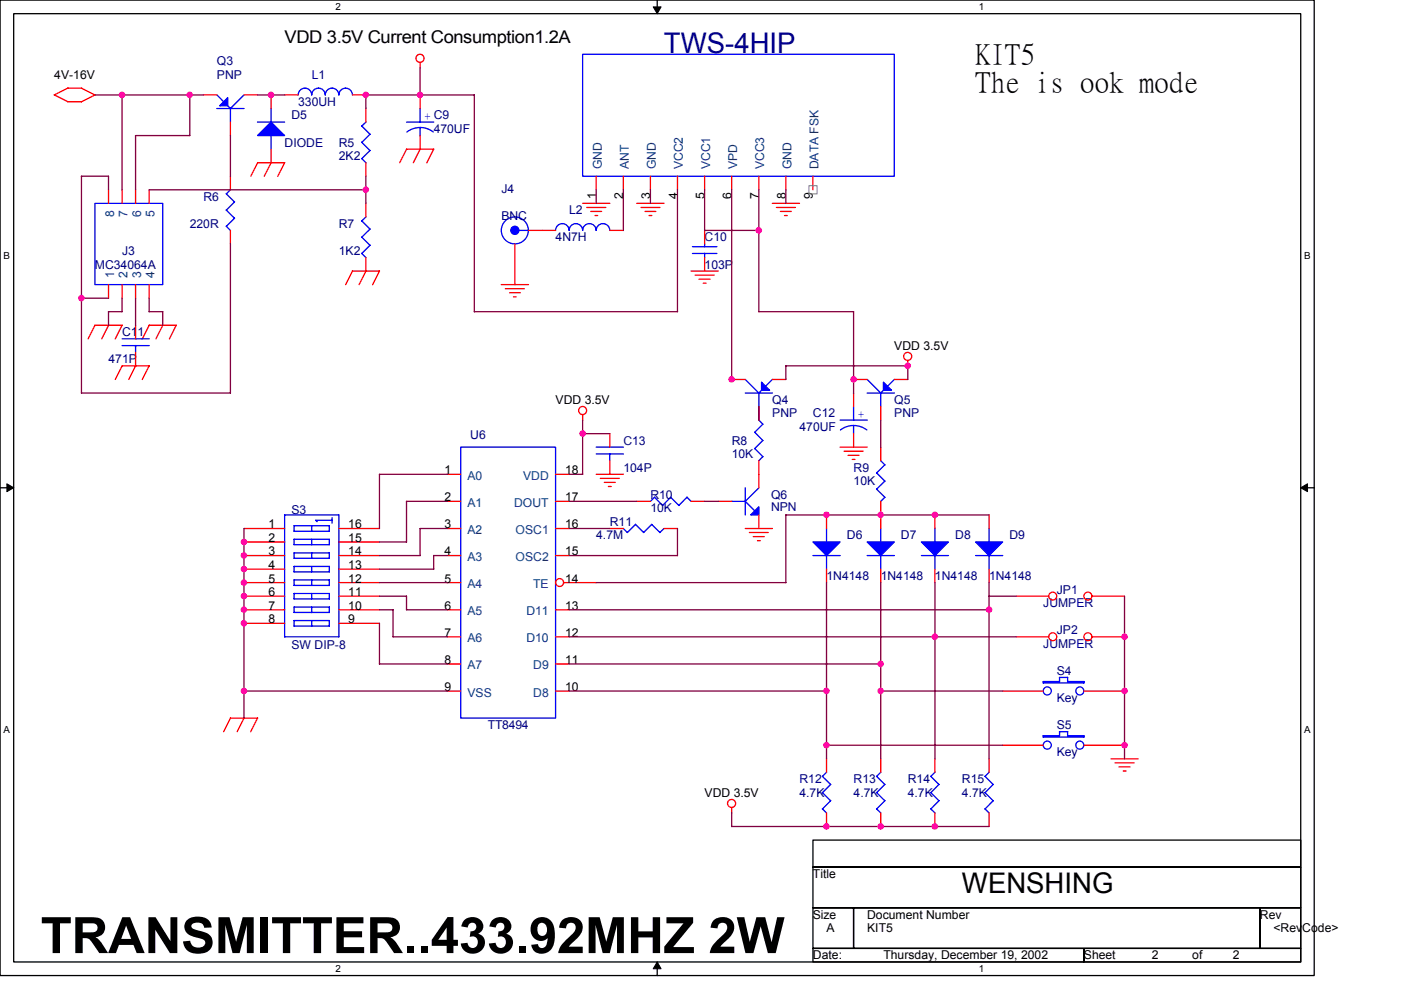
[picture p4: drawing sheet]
<svg xmlns="http://www.w3.org/2000/svg" width="297mm" height="210mm" viewBox="0 0 297 210" stroke-linecap="round" stroke-linejoin="round" font-family="sans-serif">
<path d="M0 0h278.6v206.8h-278.6zM2.9 2.9h272.9v201.1h-272.9z" fill="none" stroke="#000" stroke-width=".28"/>
<g fill="#fff">
<path d="M71.1 .3h1.2v2.3h-1.2z"/>
<path d="M71.1 204.3h1.2v2.3h-1.2z"/>
</g>
<path d="M139.3 0v2.9M139.3 204v2.8" fill="none" stroke="#000" stroke-width=".28"/>
<g fill="#000" stroke="#000" stroke-width=".21">
<path d="M138.5 1.5h1.7l-.9 1.4z" fill-rule="evenodd"/>
<path d="M139.3 204l.9 1.4h-1.7z" fill-rule="evenodd"/>
</g>
<g fill="#fff">
<path d="M207.6 .3h1.1v2.3h-1.1z"/>
<path d="M207.6 204.3h1.1v2.3h-1.1z"/>
<path d="M.7 53.1h1.4v2.4h-1.4z"/>
<path d="M276.5 53.1h1.4v2.4h-1.4z"/>
<path d="M.7 153.7h1.4v2.3h-1.4z"/>
<path d="M276.5 153.7h1.4v2.3h-1.4z"/>
</g>
<path d="M0 103.4h2.9M275.8 103.4h2.9M172.4 178.1h103.4v5.8h-103.4zM172.4 183.9h103.4v8.6h-103.4zM172.4 192.5h8.6v8.6h-8.6zM181 192.5h86.1v8.6h-86.1zM267.1 192.5h8.7v8.6h-8.7zM172.4 201.1h57.4v2.9h-57.4zM229.8 201.1h46v2.9h-46z" fill="none" stroke="#000" stroke-width=".28"/>
<g fill="#000" stroke="#000" stroke-width=".21">
<path d="M1.5 102.6l1.4 .8-1.4 .8z" fill-rule="evenodd"/>
<path d="M275.8 103.4l1.4-.8v1.6z" fill-rule="evenodd"/>
</g>
<g fill="none" stroke="#f00" stroke-width=".28">
<path d="M14.4 18.7h2.9l2.9 1.5-2.9 1.4M14.4 18.7l-2.9 1.4M89.1 13.3v1.1M11.5 20.1l2.9 1.5M14.4 21.6h2.9M43.1 20.1h2.9M48.9 25.9v2.8M48.9 37.4v2.8M51.7 20.1h2.9M54.6 34.5h5.8l-1.5 2.9M54.6 34.5l-1.4 2.9M57.5 20.1v2.9"/>
<path d="M57.5 31.6v2.9M57.5 34.5l-1.5 2.9M60.3 20.1h2.9M74.7 20.1h2.9M77.6 23v2.9M77.6 34.5v2.9M86.2 31.6h5.8l-1.5 2.9M86.2 31.6l-1.4 2.9M89.1 20.1v2.9M89.1 28.7v2.9M89.1 31.6l-1.5 2.9M126.4 37.4v2.8"/>
<path d="M132.2 37.4v2.8M137.9 37.4v2.8M143.6 37.4v2.8M149.4 37.4v2.8M155.1 37.4v2.8M160.9 37.4v2.8M166.6 37.4v2.8M172.4 37.4v2.8M23 40.2v2.9M25.9 40.2v2.9M28.7 40.2v2.9M31.6 40.2v2.9"/>
<path d="M48.9 48.9v2.8M77.6 54.6v2.8l-1.5 2.9M77.6 43.1v2.9M109.2 51.7v8.6M112.1 48.9h5.7M123.5 43.1h5.8M124.4 44h4M125.2 44.8h2.4M126.1 45.7h.6M129.3 48.9h2.9M135 43.1h5.8M135.9 44h4"/>
<path d="M136.7 44.8h2.3M137.6 45.7h.6M146.5 57.5h5.8M147.4 58.3h4M148.2 59.2h2.3M149.4 48.9v2.8M149.4 54.6v2.9M163.7 43.1h5.8M164.6 44h4.1M165.5 44.8h2.3M166.3 45.7h.6M23 60.3v2.9"/>
<path d="M23 68.9l-1.4 2.9M25.9 69l-1.5 2.9M25.9 77.6h5.7l-1.4 2.9M25.9 60.3v2.9M25.9 69l-5.7-.1-1.5 2.9M25.9 77.6l-1.5 2.9M28.7 60.3v2.9M28.7 69v2.8M28.7 74.7v2.9M28.8 77.6l-1.5 2.9M30.2 71.8l1.4-2.8h5.8l-1.5 2.9M31.6 60.3v2.9"/>
<path d="M34.5 68.9l-1.4 2.9M73.3 60.3l1.4-2.9 5.8 .1-1.5 2.9M106.3 60.3h5.8M107.1 61.2h4.1M108 62.1h2.3M108.9 62.9h.6M149.1 60h.6M192.5 76.4v1.2M123.5 87.9v1.2M129.3 91.9v2.9M129.3 97.7v2.9M155.1 80.5h2.9"/>
<path d="M160.9 86.2v2.9M160.9 97.7v5.7M163.7 80.5h2.9M178.1 94.8h5.8M179 95.7h4M179.8 96.5h2.3M180.7 97.4h.6M181 80.5h2.9M181 83.3v2.9M181 91.9v2.9M186.7 86.2v2.9M186.7 94.8v2.9"/>
<path d="M189.6 80.5h2.9M51.7 112.1h8.6M51.7 114.9h8.6M51.7 117.8h8.6M71.8 112.1h8.7M71.8 114.9h8.7M71.8 117.8h8.7M94.8 100.6h2.9M94.8 112.1h2.9M94.8 106.3h2.9M94.8 117.8h2.9M117.8 100.6h2.9"/>
<path d="M117.8 112.1h2.9M117.8 106.3h2.9M117.8 117.8h2.9M126.4 100.6h5.8M127.3 101.4h4M128.1 102.3h2.3M129 103.1h.6M129.3 112.1h2.9M135 106.3h2.9M140.8 112.1h2.8M146.5 106.3h2.9M152.3 106.3h2.8"/>
<path d="M158 112.1h5.8M158.9 112.9h4M159.7 113.8h2.3M160.6 114.6h.6M160.9 109.2v2.9M175.2 109.2v2.9M186.7 106.3v5.8M198.2 109.2v2.9M209.7 109.2v2.9M51.7 126.4h8.6M51.7 120.7h8.6M51.7 123.5h8.6"/>
<path d="M51.7 129.3h8.6M51.7 132.2h8.6M71.8 126.4h8.7M71.8 120.7h8.7M71.8 123.5h8.7M71.8 129.3h8.7M71.8 132.2h8.7M94.8 135h2.9M94.8 123.5h2.9M94.8 129.3h2.9M117.8 135h2.9M117.8 129.3h2.9"/>
<path d="M119.5 123.5h6.9M175.2 120.7v2.8M186.7 120.7v2.8M198.2 120.7v2.8M209.7 120.7v2.8M215.5 135h6.9M215.5 126.4h6.9M231.5 135h6.9M231.5 126.4h6.9M51.8 152.2l-1.5 2.9M54.6 152.3l-1.5 2.9M54.6 152.3l-5.7-.1-1.5 2.9"/>
<path d="M94.8 146.5h2.9M94.8 140.8h2.9M117.8 146.5h2.9M117.8 140.8h2.9M212.6 158h8.6M212.6 146.5h8.6M229.8 158h8.6M229.8 146.5h8.6M155.1 171.2v1.2M175.2 160.9v2.8M175.2 172.4v2.8M186.7 160.9v2.8"/>
<path d="M186.7 172.4v2.8M198.2 160.9v2.8M198.2 172.4v2.8M209.7 160.9v2.8M209.7 172.4v2.8M235.6 160.9h5.7M236.4 161.7h4.1M237.3 162.6h2.3M238.1 163.5h.6"/>
<circle cx="89" cy="12.4" r=".86"/>
<circle cx="192.5" cy="75.6" r=".85"/>
<circle cx="123.5" cy="87" r=".85"/>
<circle cx="118.6" cy="123.5" r=".84"/>
<circle cx="223.2" cy="135" r=".84"/>
<circle cx="223.2" cy="126.4" r=".84"/>
<circle cx="230.7" cy="135" r=".84"/>
<circle cx="230.7" cy="126.4" r=".84"/>
<circle cx="155.1" cy="170.4" r=".85"/>
</g>
<g fill="none" stroke="#00f" stroke-width=".28">
<path d="M123.5 11.5h66.1v25.9h-66.1zM46 23h5.7M46 20.1l1.4 1.5M48.3 22.4l.6 .6v2.9M51.7 20.1l-2.9 2.9M54.6 25.9h5.7M57.5 23v2.9M57.5 28.7v2.9M63.2 20.1a1.43 1.43 0 0 1 1.5-1.4 1.43 1.43 0 0 1 1.4 1.4 1.44 1.44 0 0 1 1.4-1.4 1.44 1.44 0 0 1 1.5 1.4 1.44 1.44 0 0 1 1.4-1.4 1.44 1.44 0 0 1 1.4 1.4 1.44 1.44 0 0 1 1.5-1.4 1.44 1.44 0 0 1 1.4 1.4M76.7 33.6l.9 .9M77.6 25.9l-.9 .8 1.8 1.7-1.8 1.8 1.8 1.7-1.8 1.7M86.2 25.9h5.8"/>
<path d="M86.3 28a4.6 4.6 0 0 1 5.6 0M89.1 23v2.9M89.1 27v1.8M20.1 43.1h14.4v17.2h-14.4zM48 44.5l1.7 1.7-1.7 1.8 .9 .9M48 41.1l1.7 1.7M48.9 40.2l-.9 .9M49.7 42.8l-1.7 1.8M76.7 50.3l1.8 1.7-1.8 1.7 .9 .9M76.7 46.8l1.8 1.8-1.8 1.7M77.6 46l-.9 .8M110 48.9h2.1"/>
<path d="M117.8 48.9a1.44 1.44 0 0 1 1.4-1.5 1.44 1.44 0 0 1 1.5 1.5 1.43 1.43 0 0 1 1.4-1.5 1.43 1.43 0 0 1 1.4 1.5 1.44 1.44 0 0 1 1.5-1.5 1.44 1.44 0 0 1 1.4 1.5 1.44 1.44 0 0 1 1.4-1.5 1.44 1.44 0 0 1 1.5 1.5M146.8 53.7h5.2M146.8 52.3h5.2M149.4 51.7v.6M149.4 53.7v.9M25.9 71.8h5.7M25.9 73.3h5.7M28.7 73.3v1.4M97.7 94.8h20.1v57.5h-20.1zM126.4 94.8h5.8M126.4 96.2h5.8M129.3 96.2v1.5"/>
<path d="M158 83.3h5.8M158 80.5l2.9 2.9M160 91.7l1.8 1.7M160 95.1l1.8 1.7M160.9 89.1l.9 .9M160.9 83.3v2.9M161.5 82.7l-.6 .7M161.7 89.9l-1.7 1.8M161.7 93.4l-1.7 1.7M161.7 96.8l-.8 .9M163.8 80.4l-1.5 1.5M178.1 89.1h5.8"/>
<path d="M178.2 91.2a4.6 4.6 0 0 1 5.6 0M181 86.2v2.9M181 90.2v1.8M183.9 83.3h5.7M183.9 80.5l2.9 2.9 .5-.7M186.7 83.3v2.9M186.7 97.7l.9 .9M187.6 98.6l-1.8 1.7M189.6 80.4l-1.4 1.5M60.3 109.2h11.5M60.3 109.2v25.8M62.4 111.5h7.4"/>
<path d="M62.4 111.4l-.1 1.2h7.5v-1.1M62.4 117.2l-.1 1.2h7.5v-1.2M62.4 117.2h7.4M66.1 111.5v1.1M66.1 114.3v1.2M66.1 117.2v1.2M69.8 114.3v1.2h-7.5l.1-1.2h7.4M70.4 109.7v1.2M70.4 110.3h-3.5l.3 .3M71.8 109.2v25.8M134.7 111.2l1.8 1.7M134.7 111.2l-1.7 1.7-.9-.9"/>
<path d="M137.9 106.3l.9-.9 1.7 1.8M138.2 111.2l1.7 1.7M138.2 111.2l-1.8 1.7M140.5 107.2l1.7-1.8 1.8 1.8M140.8 112.1l-.9 .8M146.5 106.3l-.8-.9-1.8 1.8M155.1 106.3h2.9l2 2M158 103.4v5.8M160.9 103.4l-2.9 2.9M172.4 117.8h5.7M175.2 112.1v2.8M175.2 117.8v2.9"/>
<path d="M183.9 117.8h5.7M185.9 100.3l1.7 1.7M185.9 103.7l1.7 1.8M186.7 112.1v2.8M186.7 117.8v2.9M187.6 102l-1.8 1.7M187.6 105.4l-.9 .9M195.3 117.8h5.8M198.2 112.1v2.8M198.2 117.8v2.9M206.8 117.8h5.8M209.7 112.1v2.8"/>
<path d="M209.7 117.8v2.9M60.3 135h11.6M62.4 122.9l-.1 1.2h7.5v-1.1M62.4 120.1v1.1h7.4M62.4 120.1h7.4M62.4 123h7.4M66.1 120.1v1.2M66.1 123v1.1M66.1 125.8v1.2M66.1 128.7v1.2M66.1 131.6v1.2M69.8 120.1v1.2"/>
<path d="M69.8 125.8v1.2h-7.5l.1-1.2h7.4M69.8 128.7v1.2h-7.5l.1-1.2h7.4M69.8 131.6v1.2M69.8 131.6h-7.4v1.1h7.4M226.4 155.1l-.1 .9h3.5v.3h-8.6M226.4 143.6l-.1 .9h3.5v.3h-8.6v-.3h3.4M226.4 155.1h-1.8v.9h-3.4v.3M226.4 143.6h-1.8v.9M174.3 171.5l.9 .9M174.3 168l1.8 1.8M174.3 164.6l1.8 1.7M175.3 163.7l-.9 .9"/>
<path d="M176.1 169.8l-1.7 1.7M176.1 166.3l-1.7 1.8M185.8 171.5l.9 .9M185.8 168l1.8 1.8M185.8 164.6l1.8 1.7M186.8 163.7l-.9 .9M187.6 169.8l-1.7 1.7M187.6 166.3l-1.7 1.8M197.3 171.5l.9 .9M197.3 168l1.8 1.8-1.7 1.7M197.3 164.6l1.8 1.7-1.7 1.8M198.2 163.7l-.8 .9"/>
<path d="M208.8 171.5l.9 .9M208.8 168l1.8 1.8-1.7 1.7M208.8 164.6l1.8 1.7-1.7 1.8M209.7 163.7l-.8 .9"/>
<circle cx="109.2" cy="48.9" r="2.86"/>
<circle cx="222" cy="146.5" r=".86"/>
<circle cx="222" cy="158" r=".86"/>
<circle cx="228.9" cy="146.5" r=".85"/>
<circle cx="228.9" cy="158" r=".85"/>
</g>
<g fill="#00f" stroke="#00f" stroke-width=".28">
<path d="M183.9 114.9h5.7l-2.9 2.9z" fill-rule="evenodd"/>
<path d="M172.4 114.9h5.7l-2.9 2.9z" fill-rule="evenodd"/>
<path d="M48.3 20.7v1.7h-1.7z" fill-rule="evenodd"/>
<path d="M187.3 81l1.7 1.7h-1.7z" fill-rule="evenodd"/>
<path d="M161.5 81l1.7 1.7h-1.7z" fill-rule="evenodd"/>
<path d="M57.5 25.9l2.8 2.8h-5.7z" fill-rule="evenodd"/>
<path d="M195.3 114.9h5.8l-2.9 2.9z" fill-rule="evenodd"/>
<path d="M206.8 114.9h5.8l-2.9 2.9z" fill-rule="evenodd"/>
<path d="M160 108.3l.9-.9v1.8h-1.7z" fill-rule="evenodd"/>
</g>
<circle cx="109.2" cy="48.8" r=".86" fill="#00f" stroke="#00f" stroke-width=".28"/>
<path d="M171.5 39.4h1.7v1.7h-1.7z" fill="none" stroke="#808080" stroke-width=".21"/>
<g fill="none" stroke="#800040" stroke-width=".28">
<path d="M89.1 14.4v5.8M17.3 37.4h5.7M17.3 37.4v46M20.1 20.1h23M23 37.3v2.9M25.9 20.1v20.2M40.2 20.1v8.7M40.2 28.7h-11.5v11.6M48.9 28.7v8.7M54.6 20.1h5.7M77.6 37.4v5.7M100.6 20.1v46h43v-25.9"/>
<path d="M100.6 20.1h-23v2.9M31.6 40.2h46M48.9 51.7v31.6h-31.6M126.4 40.2v2.9M132.2 40.2v8.7M137.9 40.2v2.9M149.4 40.2v8.7h11.5M155.1 40.2v40.3M160.9 40.2v25.9h20.1M166.6 40.2v2.9M17.3 63.2h5.7M25.9 63.2v2.9h-2.9v2.9"/>
<path d="M28.7 63.2v5.8M31.6 63.2v2.9h2.9v2.9M166.6 77.6h25.9v2.9M166.6 77.6v2.9M181 66.1v17.3M123.5 89v11.6h-2.8M123.5 91.9h5.8M160.9 86.2v2.9M186.7 89.1v5.7M51.7 112.1v40.2M80.4 117.8h8.7M94.8 106.3h-8.6v8.6h-5.8"/>
<path d="M94.8 100.6h-14.3v11.5M94.8 112.1h-5.7v5.7M94.8 117.8h-2.9l.1 2.9h-11.5M120.6 117.8h23M120.6 106.3h14.4M120.7 112.1h8.6M143.6 112.1v5.7M149.4 106.3h2.9M166.6 109.2h43.1M166.6 109.2v14.3h-40.2M80.4 129.3h2.9v5.7h11.5M80.4 126.4h5.8"/>
<path d="M80.5 123.5h14.3M80.5 132.1v8.7M86.2 126.4v2.9h8.6M120.7 135h94.8M120.7 129.3h89M175.2 123.5v37.4M186.7 123.5v37.4M198.2 123.5v37.4M209.7 126.4h5.8M209.7 123.5v37.4M238.4 126.4v34.5M51.7 146.5h43.1"/>
<path d="M80.4 140.8h14.4M120.7 146.5h54.6M120.7 140.8h66.1M175.2 158h37.4M186.7 146.5h25.9M155.1 175.2h54.6M155.1 172.3v2.9"/>
</g>
<g fill="#f0f" stroke="#f0f" stroke-width=".28">
<circle cx="51.7" cy="114.9" r=".56"/>
<circle cx="51.7" cy="117.8" r=".56"/>
<circle cx="51.7" cy="120.7" r=".56"/>
<circle cx="51.7" cy="123.5" r=".57"/>
<circle cx="51.7" cy="126.4" r=".56"/>
<circle cx="51.7" cy="129.3" r=".56"/>
<circle cx="51.7" cy="132.1" r=".57"/>
<circle cx="51.7" cy="146.5" r=".56"/>
<circle cx="123.5" cy="91.9" r=".57"/>
<circle cx="192.4" cy="77.6" r=".56"/>
<circle cx="238.4" cy="135" r=".57"/>
<circle cx="209.7" cy="129.3" r=".57"/>
<circle cx="198.2" cy="135" r=".57"/>
<circle cx="186.7" cy="140.8" r=".57"/>
<circle cx="186.7" cy="146.5" r=".56"/>
<circle cx="175.2" cy="146.5" r=".56"/>
<circle cx="175.2" cy="158" r=".56"/>
<circle cx="198.2" cy="175.2" r=".57"/>
<circle cx="57.4" cy="20.1" r=".56"/>
<circle cx="40.2" cy="20.1" r=".56"/>
<circle cx="17.3" cy="63.2" r=".57"/>
<circle cx="77.6" cy="40.2" r=".56"/>
<circle cx="25.9" cy="20.1" r=".57"/>
<circle cx="238.4" cy="146.5" r=".57"/>
<circle cx="238.4" cy="158" r=".57"/>
<circle cx="186.7" cy="175.2" r=".56"/>
<circle cx="175.2" cy="175.2" r=".56"/>
<circle cx="77.6" cy="20.1" r=".56"/>
<circle cx="89" cy="20.1" r=".56"/>
<circle cx="175.2" cy="109.2" r=".56"/>
<circle cx="186.7" cy="109.2" r=".56"/>
<circle cx="198.2" cy="109.2" r=".57"/>
<circle cx="160.9" cy="48.8" r=".57"/>
<circle cx="181" cy="80.4" r=".57"/>
<circle cx="155.1" cy="80.4" r=".56"/>
</g>
<text font-size="10.6" x="8.6" y="202.1">TRANSMITTER..433.92MHZ 2W</text>
<text font-size="6" fill="#000080" x="140.8" y="11.2">TWS-4HIP</text>
<g font-size="6">
<text x="206.8" y="13.5">KIT5</text>
<text x="206.8" y="19.2">The is ook mode</text>
<text x="204" y="189.3">WENSHING</text>
</g>
<text font-size="3.7" x="60.3" y="9.1">VDD 3.5V Current Consumption1.2A</text>
<g font-size="2.6">
<text x="11.5" y="16.7">4V-16V</text>
<text x="126.4" y="42.2" transform="rotate(-90 126.4 42.2)">1</text>
<text x="132.1" y="42.2" transform="rotate(-90 132.1 42.2)">2</text>
<text x="137.9" y="42.2" transform="rotate(-90 137.9 42.2)">3</text>
<text x="143.6" y="42.2" transform="rotate(-90 143.6 42.2)">4</text>
<text x="149.4" y="42.2" transform="rotate(-90 149.4 42.2)">5</text>
<text x="155.1" y="42.2" transform="rotate(-90 155.1 42.2)">6</text>
<text x="160.9" y="42.2" transform="rotate(-90 160.9 42.2)">7</text>
<text x="166.6" y="42.2" transform="rotate(-90 166.6 42.2)">8</text>
<text x="172.3" y="42.2" transform="rotate(-90 172.3 42.2)">9</text>
<text x="189.6" y="74.2">VDD 3.5V</text>
<text x="117.8" y="85.7">VDD 3.5V</text>
<text x="94.2" y="100.5">1</text>
<text x="119.8" y="100.5">18</text>
<text x="94.2" y="106.3">2</text>
<text x="119.8" y="106.3">17</text>
<text x="56.9" y="112">1</text>
<text x="73.9" y="112">16</text>
<text x="94.2" y="112">3</text>
<text x="119.8" y="112">16</text>
<text x="56.9" y="114.9">2</text>
<text x="56.9" y="117.8">3</text>
<text x="73.9" y="114.9">15</text>
<text x="73.9" y="117.8">14</text>
<text x="94.2" y="117.8">4</text>
<text x="119.8" y="117.8">15</text>
<text x="56.9" y="120.7">4</text>
<text x="56.9" y="123.5">5</text>
<text x="73.9" y="120.7">13</text>
<text x="73.9" y="123.5">12</text>
<text x="94.2" y="123.5">5</text>
<text x="119.8" y="123.5">14</text>
<text x="56.9" y="126.4">6</text>
<text x="56.9" y="129.3">7</text>
<text x="73.9" y="126.4">11</text>
<text x="73.9" y="129.3">10</text>
<text x="94.2" y="129.3">6</text>
<text x="119.8" y="129.3">13</text>
<text x="56.9" y="132.1">8</text>
<text x="73.9" y="132.1">9</text>
<text x="94.2" y="135">7</text>
<text x="119.8" y="135">12</text>
<text x="94.2" y="140.8">8</text>
<text x="119.8" y="140.8">11</text>
<text x="94.2" y="146.5">9</text>
<text x="119.8" y="146.5">10</text>
<text x="149.4" y="169">VDD 3.5V</text>
<text x="172.4" y="186.2">Title</text>
<text x="172.4" y="194.8">Size</text>
<text x="175.2" y="197.7">A</text>
<text x="183.9" y="194.8">Document Number</text>
<text x="183.9" y="197.7">KIT5</text>
<text x="267.1" y="194.8">Rev</text>
<text x="270" y="197.7">&lt;RevCode&gt;</text>
<text x="172.4" y="203.4">Date:</text>
<text x="187.3" y="203.4">Thursday, December 19, 2002</text>
<text x="229.8" y="203.4">Sheet</text>
<text x="244.2" y="203.4">2</text>
<text x="252.8" y="203.4">of</text>
<text x="261.4" y="203.4">2</text>
</g>
<g font-size="2.6" fill="#000080">
<text x="46" y="13.8">Q3</text>
<text x="46" y="16.7">PNP</text>
<text x="66.1" y="16.7">L1</text>
<text x="63.2" y="22.5">330UH</text>
<text x="61.8" y="25.3">D5</text>
<text x="91.9" y="28.2">470UF</text>
<text x="60.3" y="31.1">DIODE</text>
<text x="71.8" y="31.1">R5</text>
<text x="71.8" y="34">2K2</text>
<text x="106.3" y="40.9">J4</text>
<text x="43.1" y="42.6">R6</text>
<text x="106.3" y="46.6">BNC</text>
<text x="120.7" y="45.4">L2</text>
<text x="40.2" y="48.3">220R</text>
<text x="71.8" y="48.3">R7</text>
<text x="117.8" y="51.2">4N7H</text>
<text x="149.4" y="51.2">C10</text>
<text x="20.1" y="56.9">MC34064A</text>
<text x="25.9" y="54.1">J3</text>
<text x="71.8" y="54.1">1K2</text>
<text x="149.4" y="56.9">103P</text>
<text x="25.9" y="71.3">C11</text>
<text x="23" y="77">471P</text>
<text x="163.7" y="85.7">Q4</text>
<text x="163.7" y="88.5">PNP</text>
<text x="172.4" y="88.5">C12</text>
<text x="189.6" y="85.7">Q5</text>
<text x="189.6" y="88.5">PNP</text>
<text x="99.7" y="93.1">U6</text>
<text x="132.2" y="94.3">C13</text>
<text x="155.1" y="94.3">R8</text>
<text x="169.5" y="91.4">470UF</text>
<text x="132.2" y="100">104P</text>
<text x="155.1" y="97.1">10K</text>
<text x="181" y="100">R9</text>
<text x="137.9" y="105.8">R10</text>
<text x="163.5" y="105.8">Q6</text>
<text x="181" y="102.9">10K</text>
<text x="61.8" y="108.9">S3</text>
<text x="129.3" y="111.5">R11</text>
<text x="137.9" y="108.6">10K</text>
<text x="163.5" y="108.4">NPN</text>
<text x="126.4" y="114.4">4.7M</text>
<text x="179.6" y="114.4">D6</text>
<text x="191" y="114.4">D7</text>
<text x="202.5" y="114.4">D8</text>
<text x="214" y="114.4">D9</text>
<text x="175.2" y="123">1N4148</text>
<text x="186.7" y="123">1N4148</text>
<text x="198.2" y="123">1N4148</text>
<text x="209.7" y="123">1N4148</text>
<text x="224.1" y="125.9">JP1</text>
<text x="221.2" y="128.7">JUMPER</text>
<text x="61.8" y="137.6">SW DIP-8</text>
<text x="221.2" y="137.4">JUMPER</text>
<text x="224.1" y="134.5">JP2</text>
<text x="224.1" y="143.1">S4</text>
<text x="224.1" y="148.8">Key</text>
<text x="103.4" y="154.6">TT8494</text>
<text x="224.1" y="154.6">S5</text>
<text x="224.1" y="160.3">Key</text>
<text x="169.5" y="166.1">R12</text>
<text x="181" y="166.1">R13</text>
<text x="192.5" y="166.1">R14</text>
<text x="204" y="166.1">R15</text>
<text x="169.5" y="169">4.7K</text>
<text x="181" y="169">4.7K</text>
<text x="192.5" y="169">4.7K</text>
<text x="204" y="169">4.7K</text>
</g>
<g font-size="2.6" fill="#00f">
<text x="89.9" y="25.4">+ C9</text>
<text x="181.8" y="88.6">+</text>
</g>
<g font-size="2.6" fill="#004080">
<text x="127.6" y="35.9" transform="rotate(-90 127.6 35.9)">GND</text>
<text x="133.3" y="35.9" transform="rotate(-90 133.3 35.9)">ANT</text>
<text x="139.1" y="35.9" transform="rotate(-90 139.1 35.9)">GND</text>
<text x="144.8" y="35.9" transform="rotate(-90 144.8 35.9)">VCC2</text>
<text x="150.6" y="35.9" transform="rotate(-90 150.6 35.9)">VCC1</text>
<text x="156.3" y="35.9" transform="rotate(-90 156.3 35.9)">VPD</text>
<text x="162.1" y="35.9" transform="rotate(-90 162.1 35.9)">VCC3</text>
<text x="167.8" y="35.9" transform="rotate(-90 167.8 35.9)">GND</text>
<text x="173.5" y="35.9" transform="rotate(-90 173.5 35.9)">DATA FSK</text>
<text x="24.2" y="46" transform="rotate(-90 24.2 46)">8</text>
<text x="27.1" y="46" transform="rotate(-90 27.1 46)">7</text>
<text x="29.9" y="46" transform="rotate(-90 29.9 46)">6</text>
<text x="32.8" y="46" transform="rotate(-90 32.8 46)">5</text>
<text x="24.2" y="58.9" transform="rotate(-90 24.2 58.9)">1</text>
<text x="27.1" y="58.9" transform="rotate(-90 27.1 58.9)">2</text>
<text x="29.9" y="58.9" transform="rotate(-90 29.9 58.9)">3</text>
<text x="32.8" y="58.9" transform="rotate(-90 32.8 58.9)">4</text>
<text x="99.1" y="101.7">A0</text>
<text x="110.9" y="101.7">VDD</text>
<text x="99.1" y="107.5">A1</text>
<text x="109" y="107.5">DOUT</text>
<text x="99.1" y="113.2">A2</text>
<text x="109.3" y="113.2">OSC1</text>
<text x="99.1" y="119">A3</text>
<text x="109.3" y="119">OSC2</text>
<text x="99.1" y="124.7">A4</text>
<text x="113" y="124.7">TE</text>
<text x="99.1" y="130.5">A5</text>
<text x="111.6" y="130.5">D11</text>
<text x="99.1" y="136.2">A6</text>
<text x="111.6" y="136.2">D10</text>
<text x="99.1" y="141.9">A7</text>
<text x="113.1" y="141.9">D9</text>
<text x="99.1" y="147.7">VSS</text>
<text x="113.1" y="147.7">D8</text>
</g>
<g font-size="2.1">
<text x="71.1" y="2.2">2</text>
<text x="207.6" y="2.2">1</text>
<text x=".7" y="55">B</text>
<text x="276.5" y="55">B</text>
<text x=".7" y="155.5">A</text>
<text x="276.5" y="155.5">A</text>
<text x="71.1" y="206.1">2</text>
<text x="207.6" y="206.1">1</text>
</g>
</svg>
